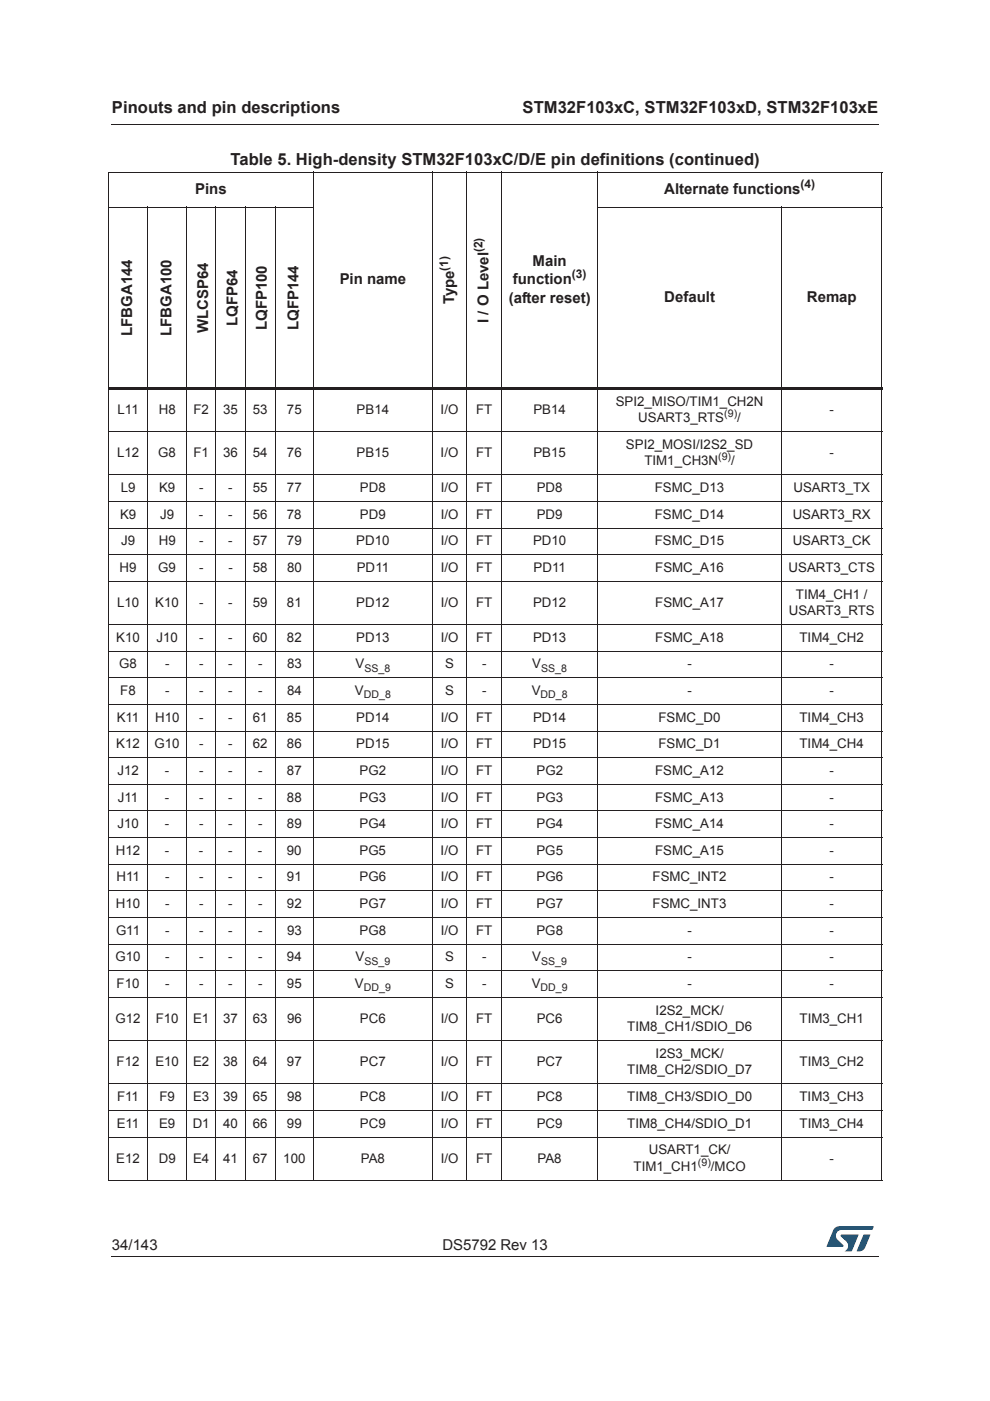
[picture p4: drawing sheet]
<svg xmlns="http://www.w3.org/2000/svg" width="210mm" height="297mm" viewBox="0 0 210 297" stroke-linecap="round" stroke-linejoin="round" font-family="sans-serif">
<path d="M23.6 26.2l.1 .2z" fill="#231f20"/>
<path d="M23.7 26.3h162.6" fill="none" stroke="#231f20" stroke-width=".21"/>
<path d="M23.6 266.2l.1 .2z" fill="#231f20"/>
<path d="M23.7 266.3h162.6" fill="none" stroke="#231f20" stroke-width=".21"/>
<path d="M175.2 260h10.1v5.3h-10.1z" fill="#fff"/>
<g fill="#015187">
<path d="M176.9 260.5l1-.5 7.4 .1-.4 .7h-6.4a1.31 1.31 0 0 0-1.3 1 1.31 1.31 0 0 0 .9 1.5l.7 .6v.4h-3.5z"/>
<path d="M183.1 261.8h1.4l-.6 1.6a2.16 2.16 0 0 1-1.3 1.9l-.9-.1z"/>
<path d="M178.3 261.8h3.7l-1.4 3.4-1.5 .1a1.43 1.43 0 0 0 .6-1.8l-1.4-1.3z"/>
</g>
<g fill="none" stroke="#231f20" stroke-width=".21">
<path d="M22.9 36.5h164.2M23 36.6v213.6M66.5 36.4v214M91.7 36.4v214M98.9 36.4v214M106.4 36.4v214M126.7 36.4v214M187 36.6v213.6M22.9 43.9h43.6M31.3 43.8v206.6M39.6 43.8v206.6M45.8 43.8v206.6"/>
<path d="M52 43.8v206.6M58.4 43.8v206.6M126.6 43.9h60.5M165.7 43.8v206.6"/>
</g>
<path d="M22.9 82.1h164.2v.5h-164.2z" fill="#231f20"/>
<g fill="none" stroke="#231f20" stroke-width=".21">
<path d="M22.9 91.5h164.2M22.9 100.7h164.2M22.9 106.3h164.2M22.9 112h164.2M22.9 117.6h164.2M22.9 123.3h164.2M22.9 132.4h164.2M22.9 138.1h164.2M22.9 143.7h164.2M22.9 149.4h164.2M22.9 155h164.2M22.9 160.7h164.2"/>
<path d="M22.9 166.3h164.2M22.9 171.9h164.2M22.9 177.6h164.2M22.9 183.2h164.2M22.9 188.9h164.2M22.9 194.5h164.2M22.9 200.2h164.2M22.9 205.8h164.2M22.9 211.5h164.2M22.9 220.6h164.2M22.9 229.8h164.2M22.9 235.4h164.2"/>
<path d="M22.9 241.1h164.2M22.9 250.3h164.2"/>
</g>
<g font-size="3.5" fill="#231f20">
<text x="23.7" y="23.9">Pinouts and pin descriptions</text>
<text x="110.8" y="23.9">STM32F103xC, STM32F103xD, STM32F103xE</text>
<text x="48.9" y="35">Table 5. High-density STM32F103xC/D/E pin definitions (continued)</text>
</g>
<g font-size="3.2" fill="#231f20">
<text x="41.4" y="41.1">Pins</text>
<text x="140.9" y="41.1">Alternate functions</text>
<text x="112.9" y="56.4">Main</text>
<text x="72" y="60.3">Pin name</text>
<text x="96.3" y="64.6" transform="rotate(-90 96.3 64.6)">Type</text>
<text x="107.9" y="64.2">(after reset)</text>
<text x="108.7" y="60.3">function</text>
<text x="140.9" y="64">Default</text>
<text x="171.1" y="64">Remap</text>
<text x="28" y="71.2" transform="rotate(-90 28 71.2)">LFBGA144</text>
<text x="36.3" y="71.2" transform="rotate(-90 36.3 71.2)">LFBGA100</text>
<text x="44.2" y="70.6" transform="rotate(-90 44.2 70.6)">WLCSP64</text>
<text x="50.4" y="69.1" transform="rotate(-90 50.4 69.1)">LQFP64</text>
<text x="56.6" y="70" transform="rotate(-90 56.6 70)">LQFP100</text>
<text x="63.3" y="70" transform="rotate(-90 63.3 70)">LQFP144</text>
<text x="103.6" y="68.4" transform="rotate(-90 103.6 68.4)">I / O Level</text>
<text x="23.7" y="265.1">34/143</text>
<text x="93.8" y="265.1">DS5792 Rev 13</text>
</g>
<g font-size="2.8" fill="#231f20">
<text x="24.9" y="87.7">L11</text>
<text x="33.7" y="87.7">H8</text>
<text x="41" y="87.7">F2</text>
<text x="47.3" y="87.7">35</text>
<text x="53.6" y="87.7">53</text>
<text x="60.8" y="87.7">75</text>
<text x="75.6" y="87.7">PB14</text>
<text x="93.4" y="87.7">I/O</text>
<text x="100.9" y="87.7">FT</text>
<text x="113.1" y="87.7">PB14</text>
<text x="130.5" y="86">SPI2_MISO/TIM1_CH2N</text>
<text x="135.3" y="89.5">USART3_RTS</text>
<text x="156.3" y="89.5">/</text>
<text x="175.9" y="87.7">-</text>
<text x="132.7" y="95.2">SPI2_MOSI/I2S2_SD</text>
<text x="24.8" y="96.9">L12</text>
<text x="33.6" y="96.9">G8</text>
<text x="41" y="96.9">F1</text>
<text x="47.3" y="96.9">36</text>
<text x="53.6" y="96.9">54</text>
<text x="60.8" y="96.9">76</text>
<text x="75.6" y="96.9">PB15</text>
<text x="93.4" y="96.9">I/O</text>
<text x="100.9" y="96.9">FT</text>
<text x="113.1" y="96.9">PB15</text>
<text x="136.6" y="98.7">TIM1_CH3N</text>
<text x="155" y="98.7">/</text>
<text x="175.9" y="96.9">-</text>
<text x="25.6" y="104.3">L9</text>
<text x="33.7" y="104.3">K9</text>
<text x="42.2" y="104.3">-</text>
<text x="48.4" y="104.3">-</text>
<text x="53.6" y="104.3">55</text>
<text x="60.8" y="104.3">77</text>
<text x="76.3" y="104.3">PD8</text>
<text x="93.4" y="104.3">I/O</text>
<text x="101" y="104.3">FT</text>
<text x="113.8" y="104.3">PD8</text>
<text x="138.8" y="104.3">FSMC_D13</text>
<text x="168.2" y="104.3">USART3_TX</text>
<text x="25.4" y="110">K9</text>
<text x="34" y="110">J9</text>
<text x="42.2" y="110">-</text>
<text x="48.4" y="110">-</text>
<text x="53.6" y="110">56</text>
<text x="60.8" y="110">78</text>
<text x="76.3" y="110">PD9</text>
<text x="93.4" y="110">I/O</text>
<text x="100.9" y="110">FT</text>
<text x="113.8" y="110">PD9</text>
<text x="138.8" y="110">FSMC_D14</text>
<text x="168.1" y="110">USART3_RX</text>
<text x="25.7" y="115.6">J9</text>
<text x="33.6" y="115.6">H9</text>
<text x="42.2" y="115.6">-</text>
<text x="48.4" y="115.6">-</text>
<text x="53.6" y="115.6">57</text>
<text x="60.8" y="115.6">79</text>
<text x="75.5" y="115.6">PD10</text>
<text x="93.4" y="115.6">I/O</text>
<text x="100.9" y="115.6">FT</text>
<text x="113" y="115.6">PD10</text>
<text x="138.8" y="115.6">FSMC_D15</text>
<text x="168.1" y="115.6">USART3_CK</text>
<text x="25.4" y="121.3">H9</text>
<text x="33.6" y="121.3">G9</text>
<text x="42.2" y="121.3">-</text>
<text x="48.4" y="121.3">-</text>
<text x="53.6" y="121.3">58</text>
<text x="60.9" y="121.3">80</text>
<text x="75.7" y="121.3">PD11</text>
<text x="93.4" y="121.3">I/O</text>
<text x="101" y="121.3">FT</text>
<text x="113.1" y="121.3">PD11</text>
<text x="138.9" y="121.3">FSMC_A16</text>
<text x="167.2" y="121.3">USART3_CTS</text>
<text x="24.8" y="128.7">L10</text>
<text x="32.9" y="128.7">K10</text>
<text x="42.2" y="128.7">-</text>
<text x="48.4" y="128.7">-</text>
<text x="53.6" y="128.7">59</text>
<text x="60.8" y="128.7">81</text>
<text x="75.5" y="128.7">PD12</text>
<text x="93.4" y="128.7">I/O</text>
<text x="101" y="128.7">FT</text>
<text x="113" y="128.7">PD12</text>
<text x="138.9" y="128.7">FSMC_A17</text>
<text x="167.2" y="130.4">USART3_RTS</text>
<text x="168.7" y="126.9">TIM4_CH1 /</text>
<text x="24.6" y="136.1">K10</text>
<text x="33.2" y="136.1">J10</text>
<text x="42.2" y="136.1">-</text>
<text x="48.4" y="136.1">-</text>
<text x="53.6" y="136.1">60</text>
<text x="60.8" y="136.1">82</text>
<text x="75.5" y="136.1">PD13</text>
<text x="93.4" y="136.1">I/O</text>
<text x="101" y="136.1">FT</text>
<text x="113" y="136.1">PD13</text>
<text x="138.9" y="136.1">FSMC_A18</text>
<text x="169.5" y="136.1">TIM4_CH2</text>
<text x="25.3" y="141.7">G8</text>
<text x="35" y="141.7">-</text>
<text x="42.2" y="141.7">-</text>
<text x="48.4" y="141.7">-</text>
<text x="54.7" y="141.7">-</text>
<text x="60.9" y="141.7">83</text>
<text x="75.4" y="141.7">V</text>
<text x="94.4" y="141.7">S</text>
<text x="102.2" y="141.7">-</text>
<text x="112.9" y="141.7">V</text>
<text x="145.7" y="141.7">-</text>
<text x="175.9" y="141.7">-</text>
<text x="25.5" y="147.4">F8</text>
<text x="35" y="147.4">-</text>
<text x="42.2" y="147.4">-</text>
<text x="48.4" y="147.4">-</text>
<text x="54.7" y="147.4">-</text>
<text x="60.9" y="147.4">84</text>
<text x="75.2" y="147.4">V</text>
<text x="94.4" y="147.4">S</text>
<text x="102.2" y="147.4">-</text>
<text x="112.7" y="147.4">V</text>
<text x="145.7" y="147.4">-</text>
<text x="175.9" y="147.4">-</text>
<text x="24.7" y="153">K11</text>
<text x="32.9" y="153">H10</text>
<text x="42.2" y="153">-</text>
<text x="48.4" y="153">-</text>
<text x="53.6" y="153">61</text>
<text x="60.8" y="153">85</text>
<text x="75.5" y="153">PD14</text>
<text x="93.4" y="153">I/O</text>
<text x="101" y="153">FT</text>
<text x="113" y="153">PD14</text>
<text x="139.6" y="153">FSMC_D0</text>
<text x="169.5" y="153">TIM4_CH3</text>
<text x="24.6" y="158.7">K12</text>
<text x="32.8" y="158.7">G10</text>
<text x="42.2" y="158.7">-</text>
<text x="48.4" y="158.7">-</text>
<text x="53.6" y="158.7">62</text>
<text x="60.8" y="158.7">86</text>
<text x="75.5" y="158.7">PD15</text>
<text x="93.4" y="158.7">I/O</text>
<text x="101" y="158.7">FT</text>
<text x="113" y="158.7">PD15</text>
<text x="139.6" y="158.7">FSMC_D1</text>
<text x="169.5" y="158.7">TIM4_CH4</text>
<text x="24.9" y="164.3">J12</text>
<text x="35" y="164.3">-</text>
<text x="42.2" y="164.3">-</text>
<text x="48.4" y="164.3">-</text>
<text x="54.7" y="164.3">-</text>
<text x="60.8" y="164.3">87</text>
<text x="76.2" y="164.3">PG2</text>
<text x="93.4" y="164.3">I/O</text>
<text x="101" y="164.3">FT</text>
<text x="113.7" y="164.3">PG2</text>
<text x="138.9" y="164.3">FSMC_A12</text>
<text x="175.9" y="164.3">-</text>
<text x="25" y="170">J11</text>
<text x="35" y="170">-</text>
<text x="42.2" y="170">-</text>
<text x="48.4" y="170">-</text>
<text x="54.7" y="170">-</text>
<text x="60.8" y="170">88</text>
<text x="76.2" y="170">PG3</text>
<text x="93.4" y="170">I/O</text>
<text x="101" y="170">FT</text>
<text x="113.7" y="170">PG3</text>
<text x="138.9" y="170">FSMC_A13</text>
<text x="175.9" y="170">-</text>
<text x="24.9" y="175.6">J10</text>
<text x="35" y="175.6">-</text>
<text x="42.2" y="175.6">-</text>
<text x="48.4" y="175.6">-</text>
<text x="54.7" y="175.6">-</text>
<text x="60.8" y="175.6">89</text>
<text x="76.2" y="175.6">PG4</text>
<text x="93.4" y="175.6">I/O</text>
<text x="101" y="175.6">FT</text>
<text x="113.7" y="175.6">PG4</text>
<text x="138.9" y="175.6">FSMC_A14</text>
<text x="175.9" y="175.6">-</text>
<text x="24.6" y="181.2">H12</text>
<text x="35" y="181.2">-</text>
<text x="42.2" y="181.2">-</text>
<text x="48.4" y="181.2">-</text>
<text x="54.7" y="181.2">-</text>
<text x="60.8" y="181.2">90</text>
<text x="76.2" y="181.2">PG5</text>
<text x="93.4" y="181.2">I/O</text>
<text x="100.9" y="181.2">FT</text>
<text x="113.7" y="181.2">PG5</text>
<text x="138.9" y="181.2">FSMC_A15</text>
<text x="175.9" y="181.2">-</text>
<text x="24.7" y="186.9">H11</text>
<text x="35" y="186.9">-</text>
<text x="42.2" y="186.9">-</text>
<text x="48.4" y="186.9">-</text>
<text x="54.7" y="186.9">-</text>
<text x="60.8" y="186.9">91</text>
<text x="76.2" y="186.9">PG6</text>
<text x="93.5" y="186.9">I/O</text>
<text x="101" y="186.9">FT</text>
<text x="113.8" y="186.9">PG6</text>
<text x="138.4" y="186.9">FSMC_INT2</text>
<text x="175.9" y="186.9">-</text>
<text x="24.6" y="192.5">H10</text>
<text x="35" y="192.5">-</text>
<text x="42.2" y="192.5">-</text>
<text x="48.4" y="192.5">-</text>
<text x="54.7" y="192.5">-</text>
<text x="60.8" y="192.5">92</text>
<text x="76.2" y="192.5">PG7</text>
<text x="93.5" y="192.5">I/O</text>
<text x="101" y="192.5">FT</text>
<text x="113.8" y="192.5">PG7</text>
<text x="138.4" y="192.5">FSMC_INT3</text>
<text x="175.9" y="192.5">-</text>
<text x="24.5" y="203.8">G10</text>
<text x="24.6" y="198.2">G11</text>
<text x="35" y="203.8">-</text>
<text x="35" y="198.2">-</text>
<text x="42.2" y="203.8">-</text>
<text x="42.2" y="198.2">-</text>
<text x="48.4" y="203.8">-</text>
<text x="48.4" y="198.2">-</text>
<text x="54.7" y="203.8">-</text>
<text x="54.7" y="198.2">-</text>
<text x="60.9" y="203.8">94</text>
<text x="60.9" y="198.2">93</text>
<text x="75.4" y="203.8">V</text>
<text x="76.2" y="198.2">PG8</text>
<text x="93.5" y="198.2">I/O</text>
<text x="94.4" y="203.8">S</text>
<text x="101" y="198.2">FT</text>
<text x="102.2" y="203.8">-</text>
<text x="112.9" y="203.8">V</text>
<text x="113.7" y="198.2">PG8</text>
<text x="145.7" y="198.2">-</text>
<text x="145.7" y="203.8">-</text>
<text x="175.9" y="198.2">-</text>
<text x="175.9" y="203.8">-</text>
<text x="24.7" y="209.5">F10</text>
<text x="35" y="209.5">-</text>
<text x="42.2" y="209.5">-</text>
<text x="48.4" y="209.5">-</text>
<text x="54.7" y="209.5">-</text>
<text x="60.9" y="209.5">95</text>
<text x="75.2" y="209.5">V</text>
<text x="94.4" y="209.5">S</text>
<text x="102.2" y="209.5">-</text>
<text x="112.7" y="209.5">V</text>
<text x="145.7" y="209.5">-</text>
<text x="175.9" y="209.5">-</text>
<text x="139" y="215.1">I2S2_MCK/</text>
<text x="24.5" y="216.9">G12</text>
<text x="33" y="216.9">F10</text>
<text x="40.9" y="216.9">E1</text>
<text x="47.3" y="216.9">37</text>
<text x="53.6" y="216.9">63</text>
<text x="60.9" y="216.9">96</text>
<text x="76.3" y="216.9">PC6</text>
<text x="93.4" y="216.9">I/O</text>
<text x="101" y="216.9">FT</text>
<text x="113.8" y="216.9">PC6</text>
<text x="133" y="218.6">TIM8_CH1/SDIO_D6</text>
<text x="169.5" y="216.9">TIM3_CH1</text>
<text x="24.7" y="226">F12</text>
<text x="32.9" y="226">E10</text>
<text x="40.9" y="226">E2</text>
<text x="47.3" y="226">38</text>
<text x="53.6" y="226">64</text>
<text x="60.8" y="226">97</text>
<text x="76.3" y="226">PC7</text>
<text x="93.4" y="226">I/O</text>
<text x="101" y="226">FT</text>
<text x="113.8" y="226">PC7</text>
<text x="133" y="227.8">TIM8_CH2/SDIO_D7</text>
<text x="139" y="224.3">I2S3_MCK/</text>
<text x="169.5" y="226">TIM3_CH2</text>
<text x="24.8" y="233.4">F11</text>
<text x="33.8" y="233.4">F9</text>
<text x="40.9" y="233.4">E3</text>
<text x="47.3" y="233.4">39</text>
<text x="53.6" y="233.4">65</text>
<text x="60.9" y="233.4">98</text>
<text x="76.3" y="233.4">PC8</text>
<text x="93.4" y="233.4">I/O</text>
<text x="101" y="233.4">FT</text>
<text x="113.8" y="233.4">PC8</text>
<text x="133" y="233.4">TIM8_CH3/SDIO_D0</text>
<text x="169.5" y="233.4">TIM3_CH3</text>
<text x="24.7" y="239.1">E11</text>
<text x="33.7" y="239.1">E9</text>
<text x="40.9" y="239.1">D1</text>
<text x="47.3" y="239.1">40</text>
<text x="53.6" y="239.1">66</text>
<text x="60.8" y="239.1">99</text>
<text x="76.3" y="239.1">PC9</text>
<text x="93.4" y="239.1">I/O</text>
<text x="100.9" y="239.1">FT</text>
<text x="113.8" y="239.1">PC9</text>
<text x="133" y="239.1">TIM8_CH4/SDIO_D1</text>
<text x="169.5" y="239.1">TIM3_CH4</text>
<text x="137.6" y="244.7">USART1_CK/</text>
<text x="24.6" y="246.5">E12</text>
<text x="33.7" y="246.5">D9</text>
<text x="40.9" y="246.5">E4</text>
<text x="47.3" y="246.5">41</text>
<text x="53.6" y="246.5">67</text>
<text x="60.1" y="246.5">100</text>
<text x="76.5" y="246.5">PA8</text>
<text x="93.4" y="246.5">I/O</text>
<text x="101" y="246.5">FT</text>
<text x="114" y="246.5">PA8</text>
<text x="134.3" y="248.3">TIM1_CH1</text>
<text x="150.7" y="248.3">/MCO</text>
<text x="175.9" y="246.5">-</text>
</g>
<g font-size="2.5" fill="#231f20">
<text x="169.7" y="39.8">(4)</text>
<text x="102.3" y="53.5" transform="rotate(-90 102.3 53.5)">(2)</text>
<text x="95" y="57.4" transform="rotate(-90 95 57.4)">(1)</text>
<text x="121.3" y="59">(3)</text>
</g>
<g font-size="2.2" fill="#231f20">
<text x="153.6" y="88.4">(9)</text>
<text x="152.3" y="97.6">(9)</text>
<text x="77.3" y="142.4">SS_8</text>
<text x="114.7" y="142.4">SS_8</text>
<text x="77.1" y="148.1">DD_8</text>
<text x="114.6" y="148.1">DD_8</text>
<text x="77.3" y="204.5">SS_9</text>
<text x="114.7" y="204.5">SS_9</text>
<text x="77.1" y="210.2">DD_9</text>
<text x="114.6" y="210.2">DD_9</text>
<text x="148" y="247.1">(9)</text>
</g>
</svg>
